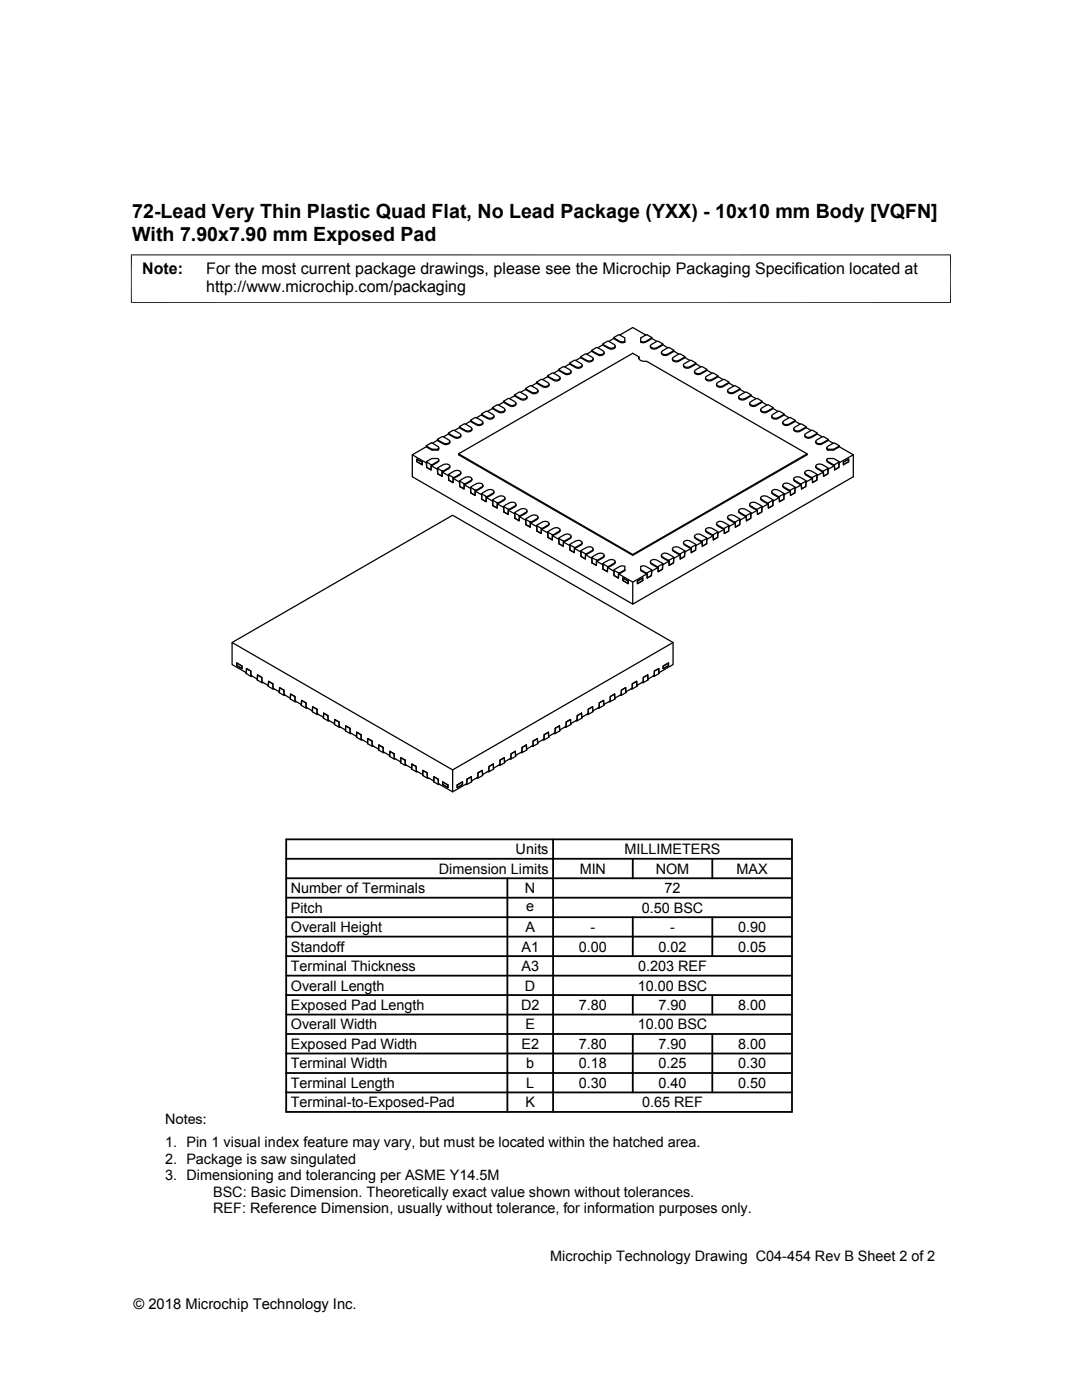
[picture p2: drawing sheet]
<svg xmlns="http://www.w3.org/2000/svg" width="216mm" height="279mm" viewBox="0 0 216 279" stroke-linecap="round" stroke-linejoin="round" font-family="sans-serif">
<g fill="none" stroke="#000" stroke-width=".25">
<path d="M102.7 78.8l.9-.6 .2 .1 1.1 .6 .2 .3v.2a1.92 1.92 0 0 1-2.4-.6zM102.7 79l-1 .6M102.7 78.8v.2M102.7 79l.3 .2a1.62 1.62 0 0 0 2.1 .3l.1-.3M104.9 77.5l.9-.5h.2l1.1 .6 .3 .3-.2 .3a1.94 1.94 0 0 1-2.3-.7zM104.9 77.5v.2M104.9 77.7l-1 .6M104.9 77.7l.3 .3a1.62 1.62 0 0 0 2.1 .2l.1-.2M107.1 76.2l.9-.5h.2l1.3 .8-.1 .4a1.94 1.94 0 0 1-2.3-.7zM107.1 76.3v.1M107.1 76.4l-1 .6M107.1 76.4l.7 .5a1.14 1.14 0 0 0 1.7 0l.1-.2"/>
<path d="M109.3 75l.9-.6 .2 .1 1.3 .7-.1 .4a1.93 1.93 0 0 1-2.3-.6zM109.3 75l.1 .3 .6 .3a1.14 1.14 0 0 0 1.7 0l.1-.2M109.3 75.1l-1 .7M111.5 73.7l.9-.5h.2l1.3 .8-.1 .4a1.93 1.93 0 0 1-2.3-.7zM111.5 73.7v.2M111.5 73.9l-1 .6M111.5 73.9l.3 .2a1.71 1.71 0 0 0 2.1 .4l.1-.4M113.7 72.4l.9-.5h.2l1.3 .8-.1 .4a1.94 1.94 0 0 1-2.3-.7zM113.7 72.5v.2l.3 .2a1.75 1.75 0 0 0 2.1 .3l.1-.3M113.7 72.6l-1 .6M115.9 71.2l.9-.6 .2 .1 1.3 .7-.1 .4a1.93 1.93 0 0 1-2.3-.6zM115.9 71.2v.2"/>
<path d="M115.9 71.3l-1 .6M115.9 71.4l.3 .2a1.75 1.75 0 0 0 2.1 .4l.1-.4M118.1 70.1l-1 .6M118.1 69.9l.9-.6 .2 .1 1.2 .7 .1 .2-.1 .2a1.94 1.94 0 0 1-2.3-.6zM118.1 69.9v.2l.3 .2a1.75 1.75 0 0 0 2.1 .4v-.4M120.3 68.8l-1 .6M120.3 68.6l.9-.5h.2l1.2 .7 .1 .2-.1 .3a1.94 1.94 0 0 1-2.3-.7zM120.3 68.6v.2M120.3 68.8l.1 .1a2.67 2.67 0 0 0 2 .7l.3-.2v-.3M122.5 67.5l-1 .6M122.5 67.4v.1M122.5 67.5l1.3 .8h.9v-.2l-.5 .1-.5-.1-1.2-.7 .9-.6h.2l1.1 .6v.7"/>
<path d="M123.7 66.9l2.6-1.5 2.6 1.5M127.4 71.5l.1-.3-.1 .2a1.16 1.16 0 0 0 1.6 .7l32 18.5M127.5 71.2l-1.2-.7-34.8 20.1v.2l34.8 20 34.7-20v-.2l-34.7 20.1M127.8 67.4l1.3-.6 .9 .6-1.1 .7-.5 .1-.6-.1zM129.8 68.9l1.5-.8 .9 .6a2 2 0 0 1-2.3 .6zM130 67.5v.1a2.46 2.46 0 0 1-2.1 .7l-.1-.2M130 67.5l1.1 .6M130 67.4v.1M132 70.1l1.5-.8 .9 .7a2 2 0 0 1-2.3 .5zM132.2 68.8l-.5 .4a1.25 1.25 0 0 1-1.9 .1v-.2M132.2 68.8l1.1 .6M132.2 68.6v.2"/>
<path d="M134.3 71.3l1.4-.7 .9 .6a2 2 0 0 1-2.3 .6l-.1-.2zM134.4 70.1l1.1 .6M134.5 69.9l-.4 .4a1.83 1.83 0 0 1-2.1 .4v-.4M136.5 72.6l1.4-.7 .9 .6a1.99 1.99 0 0 1-2.3 .6l-.1-.2zM136.6 71.4l-.5 .3a1.25 1.25 0 0 1-1.9 .1v-.2M136.6 71.3l1.1 .6M136.7 71.2l-.1 .2M138.7 73.9l1.4-.7 .9 .6a2.01 2.01 0 0 1-2.3 .6l-.1-.2zM138.8 72.6l1.1 .6M138.8 72.5a1.91 1.91 0 0 1-1.3 .9 .72 .72 0 0 1-1.1-.5M140.9 75.1l1.4-.7 .9 .6a2.01 2.01 0 0 1-2.3 .6l-.1-.3zM141 73.7v.2"/>
<path d="M141 73.9l-.2 .2a2.1 2.1 0 0 1-2 .5l-.2-.5M141 73.9l1.1 .6M143.1 76.4l1.4-.7 .9 .6a2.01 2.01 0 0 1-2.3 .6l-.1-.3zM143.2 75.1l1.1 .7M143.2 75a1.91 1.91 0 0 1-1.3 1 .72 .72 0 0 1-1.1-.6M145.3 77.7l1.4-.7 .9 .5-.4 .4a1.38 1.38 0 0 1-2 .2zM145.4 76.3v.1M145.4 76.4l1.1 .6M145.4 76.4l-.3 .3a1.92 1.92 0 0 1-1.9 .5l-.2-.5M147.5 79l1.4-.8 .9 .6-.4 .3a1.38 1.38 0 0 1-2 .3zM147.6 77.7l1.1 .6M147.6 77.5v.2"/>
<path d="M147.6 77.7l-.3 .2a1.63 1.63 0 0 1-2.1 .4v-.3M149.8 78.8v.2M149.8 79l1.1 .6M149.8 79l-.3 .2a1.93 1.93 0 0 1-1.9 .5l-.2-.5M82.3 90.8l2.8 1.6v.9l.9 .5M83.2 91.6l1 .6v.6l-1-.7zM85.1 88.9l1.1 .8M85.1 88.9l.9-.5h.2l1.3 .8v.2l-.1 .3M85.1 89.1l-2.8 1.7v4.3l44 25.5v-4.4l-2.9-1.7M85.1 89v.1M85.1 89.1l.2 .2a3.2 3.2 0 0 0 2.1 .5l.1-.4M85.1 92.3v-.1v1.1l.9 .5"/>
<path d="M85.2 92.1a2.11 2.11 0 0 1 2.3-.5v.4l-1.3 .7-1.1-.5zM86 92.8v1M86 92.9l1.3 .8v.9M86.2 89.7h1.2M86.2 89.7v.1M87.3 87.7l.9-.6 .2 .1 1.2 .6 .1 .2-.1 .3a1.93 1.93 0 0 1-2.3-.6zM87.3 87.9l-1 .6M87.3 87.7v.2M87.3 87.9l.1 .1a2.35 2.35 0 0 0 2.1 .6l.2-.1v-.4M87.3 93.6v-.1v1.1M87.4 89.7v.1M87.5 91.8v.3l-.2 .2-1.3 .6v.9"/>
<path d="M88.2 94.2l1.3 .7v.9M88.2 94.2v.8l-.9-.4M88.2 94l1.4-.7 .1-.2-.1-.3a1.98 1.98 0 0 0-2.3 .7l.9 .5v1l-.9-.4M89.5 86.4l.9-.5h.2l1.2 .7 .1 .2-.1 .3a1.92 1.92 0 0 1-2.3-.7zM89.5 86.6l-1 .6M89.5 94.9v-.2v1.1M89.5 86.4v.2M89.5 86.6l.1 .1a2.35 2.35 0 0 0 2.1 .7l.2-.2v-.4M89.7 93.1l-.1 .4-1.4 .7M90.4 95.5l1.3 .7v.9M90.4 95.5v.8l-.9-.5M90.4 95.3l1.4-.7 .1-.2-.1-.3a1.49 1.49 0 0 0-1.9 .3l-.4 .3 .9 .6v1l-.9-.5"/>
<path d="M91.5 90.6l34.8 20.1v.1M91.7 85.1l.9-.5h.2l1.2 .7 .1 .2-.1 .3a1.92 1.92 0 0 1-2.3-.7zM91.7 85.3l-1 .6M91.7 85.3l.1 .1a2.35 2.35 0 0 0 2.1 .7l.2-.2v-.3M91.7 85.2v.1M91.7 96.1v-.1v1.1M91.9 94.3l-.1 .5-1.4 .7M92.6 96.8l1.3 .7v.9M92.6 96.8v.8l-.9-.5M92.6 96.6l1.4-.7 .1-.2-.1-.3a1.49 1.49 0 0 0-1.9 .3l-.4 .3 .9 .6v1l-.9-.5M93.9 83.9l.9-.6 .2 .1 1.2 .6 .2 .2-.2 .3a1.93 1.93 0 0 1-2.3-.6zM93.9 84.1l-1 .5"/>
<path d="M93.9 97.4v-.1v1.1M93.9 83.9v.2M93.9 84.1l.1 .1a2.35 2.35 0 0 0 2.1 .6l.2-.1 .1-.4M94.1 95.6l-.1 .4-1.4 .8M94.8 98l1.3 .7v.9M94.8 98v.8l-.9-.4M94.8 97.8l1.4-.7 .2-.2-.2-.3a1.49 1.49 0 0 0-1.9 .3l-.4 .4 .9 .5v1l-.9-.4M96.1 82.6l.9-.6 .2 .1 1.2 .7 .2 .2-.2 .2a1.93 1.93 0 0 1-2.3-.6zM96.1 82.8l-1 .6M96.1 82.6v.2M96.1 82.8l.1 .1a2.35 2.35 0 0 0 2.1 .7l.2-.3 .1-.3M96.1 98.7v-.1v1"/>
<path d="M96.4 96.9l-.2 .4-1.4 .7M97 99.3l1.3 .7v.9M97 99.3v.8l-.9-.5M97 99.1l1.4-.7 .2-.2-.2-.3a1.97 1.97 0 0 0-2.3 .7l.9 .5v1l-.9-.5M98.3 81.3l1-.5h.1l1.1 .6 .2 .3-.1 .3a1.93 1.93 0 0 1-2.3-.7zM98.3 81.5l-1 .6M98.3 99.9v-.1v1.1M98.3 81.3v.2M98.3 81.5l.3 .3a1.63 1.63 0 0 0 2.1 .2l.1-.2M98.6 98.2l-.2 .4-1.4 .7M100.5 80.1l1-.6h.1l1.1 .7 .2 .2-.1 .3a1.93 1.93 0 0 1-2.3-.6zM100.5 80.2l-1 .6"/>
<path d="M100.5 80.1v.1M100.5 80.2l.3 .3a1.75 1.75 0 0 0 2.1 .4l.1-.4M100.8 99.4l-.2 .4-1.4 .8M149.7 80.2l1.4-.7 .9 .6a2.01 2.01 0 0 1-2.3 .6l-.1-.3zM151.8 99.4v.3l.3 .2 1.2 .7M151.9 81.5l1.4-.7 .9 .6a2.02 2.02 0 0 1-2.3 .6l-.1-.3zM152 80.2l1.1 .6M152 80.1v.1M152 80.2l-.5 .4a1.25 1.25 0 0 1-1.9 .1v-.2M154 98.1v.3l.3 .2 1.2 .7M154.1 82.8l1.4-.8 .9 .7a2.02 2.02 0 0 1-2.3 .5l-.1-.2zM154.2 81.3v.2"/>
<path d="M154.2 81.5l1.1 .6M154.2 81.5l-.5 .4a1.25 1.25 0 0 1-1.9 .1v-.2M154.2 99.9v-.1a1.84 1.84 0 0 0-2.4-.5l.1 .4 1.2 .7 1.1-.6v1.1l-.9 .5M155.5 99.3l-1.3 .7v.9l-.9 .5M155.5 99.1v1M155.5 99.3v.8M156.2 96.9v.3l.3 .2 1.2 .6M156.2 84.1l1.5-.8 .9 .6a2.02 2.02 0 0 1-2.3 .6zM156.4 82.8l1.1 .6M156.4 98.7v-.1a1.84 1.84 0 0 0-2.4-.6l.1 .4 1.2 .7 1.1-.5v1l-.9 .5M156.4 82.6v.2M156.4 82.8l-.3 .2a1.85 1.85 0 0 1-2.1 .4v-.4"/>
<path d="M157.7 97.8v1M157.7 98l-1.3 .7v.9l-.9 .5M157.7 98v.8M158.4 95.6a.74 .74 0 0 0 .6 .7l.9 .5M158.4 85.4l1.5-.8 .9 .6a1.98 1.98 0 0 1-2.3 .6zM158.6 84.1l1.1 .5M158.6 84.1l-.3 .2a1.85 1.85 0 0 1-2.1 .3v-.3M158.6 83.9v.2M158.6 97.4v-.1a1.84 1.84 0 0 0-2.4-.6v.3l1.3 .8 1.1-.5v1.1l-.9 .4M159.9 96.8l-1.3 .7v.9l-.9 .4M159.9 96.6v1M159.9 96.8v.8"/>
<path d="M160.6 94.3a.73 .73 0 0 0 .6 .7l.9 .5M160.6 86.7l1.5-.8 .9 .6a1.98 1.98 0 0 1-2.3 .6zM160.8 85.3l1.1 .6M160.8 85.3l-.3 .3a1.85 1.85 0 0 1-2.1 .3v-.3M160.8 96.1a1.74 1.74 0 0 0-2.4-.6v.3l1.3 .7 1.1-.5v1.1l-.9 .5M160.8 85.2v.1M162.1 95.3v1M162.1 95.5l-1.3 .7v.9l-.9 .5M162.1 95.5v.8M162.8 93.1a.74 .74 0 0 0 .6 .6l.9 .5M162.8 87.9l1.5-.8 .9 .6a2 2 0 0 1-2.3 .6zM163 86.6l1.1 .6"/>
<path d="M163 86.6l-.2 .2a1.85 1.85 0 0 1-2.2 .4v-.4M163 94.9v-.2a1.84 1.84 0 0 0-2.4-.5v.3l1.3 .8 1.1-.6v1.1l-.9 .5M163 86.4v.2M164.3 94.2l-1.3 .7v.9l-.9 .5M164.3 94v1M164.3 94.2v.8M165 91.8l.2 .5 1.3 .6M165.1 91.6a2.09 2.09 0 0 1 2.3 .6v1.1l-.9 .5v-1l-1.4-.8zM165.2 89.7h1.1l1.1-.7-.9-.6-.3 .1a2.08 2.08 0 0 0-1.2 .9l.2 .4M165.2 87.9l1.1 .6M165.2 93.6v-.1a1.99 1.99 0 0 0-2.3-.7l-.1 .4 1.3 .8 1.1-.5v1.1l-.9 .4M165.2 87.9l-.3 .2a1.63 1.63 0 0 1-2.1 .3v-.3"/>
<path d="M165.2 87.7v.2M166.3 89.7v.1M166.5 92.9l-1.3 .8v.9l-.9 .4M167.4 92.3v-.1l-.9 .6M167.4 89.1l2.9 1.7v4.3l-44 25.5M167.4 89.1v.1a2.11 2.11 0 0 1-2.4 .5v-.3M167.4 89v.1M169.3 91.6v.5l-1 .7v-.6M169.3 91.6l-1 .6M170.3 90.8l-2.9 1.6v.9l-.9 .5v-.9M99.2 100.6l1.3 .7v.9M99.2 100.6v.8l-.9-.5"/>
<path d="M99.3 100.4l1.3-.7 .2-.2-.2-.3a1.99 1.99 0 0 0-2.3 .6l1 .6-.1 1-.9-.5M100.5 101.2v-.1v1.1M101.4 101.8l1.3 .8v.8M101.4 101.8v.9l-.9-.5M101.5 101.6l1.3-.7 .2-.3-.2-.2a1.99 1.99 0 0 0-2.3 .7l1 .5-.1 1.1-.9-.5M102.7 102.5v-.1v1M103 100.7a.81 .81 0 0 1-.7 .7l-.9 .4M103.6 103.1l1.3 .7v.9M103.6 102.9l1.4-.7 .2-.3-.2-.2a1.93 1.93 0 0 0-2.3 .7l.9 .5v1l-.9-.5M103.6 103.1v.8l-.9-.5M104.9 103.7v1M104.9 103.6v.2"/>
<path d="M105.2 102a.81 .81 0 0 1-.7 .7l-.9 .4M105.8 104.2l1.4-.7 .2-.3-.2-.2a1.97 1.97 0 0 0-2.3 .7l.9 .5v1l-.9-.5M105.8 104.4l1.3 .7v.9M105.8 104.4v.8l-.9-.5M107.1 105v-.1v1.1M107.4 103.2a.81 .81 0 0 1-.7 .7l-.9 .5M108 105.6l1.3 .8v.9M108 105.5l1.5-.8-.1-.5a1.99 1.99 0 0 0-2.3 .7l.9 .6v1l-.9-.5M108 105.6v.9l-.9-.5M109.3 106.2v1.1M109.3 106.2v.1M109.6 104.5a.81 .81 0 0 1-.7 .7l-.9 .4"/>
<path d="M110.2 106.9l1.3 .7v.9M110.2 106.7l1.5-.8-.1-.4a1.99 1.99 0 0 0-2.3 .7l.9 .5v1l-.9-.4M110.2 106.9v.8l-.9-.4M111.5 107.6v-.1v1M111.8 105.8a.81 .81 0 0 1-.7 .7l-.9 .4M112.4 108.2l1.3 .7v.9M112.4 108l1.5-.8-.1-.4a1.99 1.99 0 0 0-2.3 .7l.9 .5v1l-.9-.5M112.4 108.2v.8l-.9-.5M113.7 108.7v1.1M113.7 108.7v.1M114 107a.8 .8 0 0 1-.7 .8l-.9 .4M114.6 109.5l1.3 .7 .1 .9"/>
<path d="M114.6 109.3l1.5-.8-.1-.4a1.99 1.99 0 0 0-2.3 .6l.9 .6v1l-.9-.5M114.6 109.5v.8l-.9-.5M115.9 110.1v-.1l.1 1.1M116.2 108.3a1 1 0 0 1-1 .9l-.6 .3M116.8 110.7l1.3 .7v.9M116.8 110.5l1.5-.8-.1-.4a1.99 1.99 0 0 0-2.3 .7l.9 .5v1l-.8-.4M116.8 110.7v.8l-.8-.4M118.1 111.3v1M118.1 111.3v.1M118.4 109.6l-.2 .4-1.4 .7M119 112l1.3 .7v.9M119 111.8l1.4-.7 .1-.2-.1-.3a1.99 1.99 0 0 0-2.3 .7l.9 .5v1l-.9-.5"/>
<path d="M119 112v.8l-.9-.5M120.3 112.6v-.1v1.1M120.5 110.9l-.1 .4-1.4 .7M121.2 113.3l1.3 .7v.9l.9 .5M121.2 113.1l1.4-.7 .1-.2-.1-.3a1.99 1.99 0 0 0-2.3 .6l.9 .6v1l-.9-.5M121.2 113.3v.8l-.9-.5M122.5 113.8l1.2-.8 .5-.1 .5 .1v.9l-1.3 .6v.9M122.5 113.8v1.1l.9 .5M122.5 113.8l.9 .5M122.5 113.8v.1M122.7 112.1l-.1 .4-1.4 .8M123.4 114.3v1.1"/>
<path d="M124.3 115.4v.5l1 .6v-.5M124.3 115.4l1 .6M124.7 113.7l-1.3 .6M127.8 113l.6-.1 .5 .1 1.1 .8-.9 .5h-.2l-1.1-.6zM127.8 113.7l.1 .2 1.2 .6M128.2 115.4v.5l-1 .6v-.5M128.2 115.4l-1 .6M129.1 114.5l-2.8 1.7M129.8 112.1a.73 .73 0 0 0 .6 .7l.9 .5M130 113.8v1.1l-.9 .5v-1.1M130 113.8v.1M131.3 113.1v1"/>
<path d="M131.3 113.3l-1.3 .7v.9l-.9 .5v-.9M131.3 113.3v.8M132 110.8a.74 .74 0 0 0 .6 .7l.9 .5M132.2 112.6v-.1a2.06 2.06 0 0 0-2.3-.6l-.1 .4 1.3 .8 1.1-.6v1.1l-.9 .5M133.5 112v.8M133.5 112l-1.3 .7v.9l-.9 .5M133.5 111.8v1M134.2 109.6a.73 .73 0 0 0 .6 .7l.9 .4M134.5 111.3l-.1 .1M134.5 111.3l-.1-.1a2.06 2.06 0 0 0-2.3-.6l-.1 .4 1.3 .8 1.2-.5-.1 1-.9 .5M135.7 110.5v1M135.7 110.7l-1.3 .7v.9l-.9 .5"/>
<path d="M135.7 110.7v.8M136.4 108.3a.74 .74 0 0 0 .6 .7l.9 .5M136.6 110.1v-.2a2.06 2.06 0 0 0-2.3-.6l-.1 .2 .1 .3 1.2 .7 1.2-.5-.1 1.1-.9 .4M137.9 109.5v.8M137.9 109.5l-1.3 .7v.9l-.9 .4M137.9 109.3v1M138.6 107v.3l.3 .2 1.2 .7M138.8 108.7v.1M138.8 108.7v-.1a2.55 2.55 0 0 0-1.9-.7 .42 .42 0 0 0-.4 .2 .42 .42 0 0 0 0 .5l1.4 .7 .9-.6v1.1l-.9 .5M140.1 108v1M140.1 108.2l-1.3 .7v.9l-.9 .5M140.1 108.2v.8"/>
<path d="M140.8 105.8v.3l.3 .2 1.2 .6M141 107.6v-.2a2.55 2.55 0 0 0-1.9-.8 .42 .42 0 0 0-.4 .2 .42 .42 0 0 0 0 .5l1.4 .7 .9-.5v1l-.9 .5M142.3 106.7v1M142.3 106.9l-1.3 .7v.9l-.9 .5M142.3 106.9v.8M143 104.5v.3l.3 .2 1.2 .6M143.2 106.2v.1M143.2 106.2v-.1a2.06 2.06 0 0 0-2.3-.6l-.1 .2 .1 .3 1.2 .7 1.1-.5v1.1l-.9 .4M144.5 105.5v1M144.5 105.6l-1.3 .8v.9l-.9 .4M144.5 105.6v.9M145.2 103.2v.3l.3 .2 1.2 .7"/>
<path d="M145.4 105v-.1a2.06 2.06 0 0 0-2.3-.7l-.1 .4 .1 .2 1.2 .6 1.1-.5v1.1l-.9 .5M146.7 104.2v1M146.7 104.4l-1.3 .7v.9l-.9 .5M146.7 104.4v.8M147.4 102v.3l.3 .2 1.2 .6M147.6 103.6v.2M147.6 103.7a2.33 2.33 0 0 0-2.2-.8l-.2 .3v.2l1.3 .8 1.1-.5v1l-.9 .5M148.9 102.9v1M148.9 103.1l-1.3 .7v.9l-.9 .5M148.9 103.1v.8M149.6 100.7v.3l.3 .2 1.2 .6M149.8 102.5v-.1a2.4 2.4 0 0 0-2.2-.8l-.2 .3v.2l1.3 .8 1.1-.5v1l-.9 .5"/>
<path d="M151.1 101.6l.1 1.1M151.1 101.8l-1.3 .8v.8l-.9 .5M151.1 101.8l.1 .9M152 101.2v-.1a1.84 1.84 0 0 0-2.4-.6l.1 .4 1.2 .7 1.1-.5v1.1l-.8 .5M153.3 100.4v1M153.3 100.6l-1.3 .7v.9l-.8 .5M153.3 100.6v.8M46.3 128.2l44-25.4 44 25.4v4.4l-2.8 1.7M47.2 132.8l1.1 .6M47.2 132.8v-.5l1.1 .6v.5M49.1 134.3v.1M49.1 134.3l-2.8-1.7v-4.4l44 25.4v4.4l-2.8-1.6-.1-.9-.8-.5v.9"/>
<path d="M49.1 134.3l.1-.9 .8 .5 .1 .9 1.3 .7M49.2 133.4l.8 .5 .1 1.1-1-.6zM50.3 134.9l-.2 .1M51.3 135.7h.1M51.4 135.5l-.1 .2M52.2 135.2l.1 1M52.2 135.2l-.8-.5-.1 1 1 .5h.2M52.2 135.2l-.8-.5v.8M52.2 135.2l.1 .9 1.3 .7M53.6 136.8v.2M54.4 136.5l-.8-.5v.8M54.4 136.5l.1 .9 1.3 .7"/>
<path d="M54.4 136.5l.1 1M54.4 136.5l-.8-.5-.1 1 1 .5h.2M55.8 138.1v.1M56.6 137.7l.1 1.1M56.6 137.7l-.8-.5-.1 1 1 .6 .2-.1M56.6 137.7l-.8-.5v.9M56.6 137.7l.1 .9 1.2 .7M57.9 139.3l.1 .2M58.8 139l-.8-.5-.1 .8M58.8 139l.1 .9 1.2 .7M58.8 139l.1 1.1M58.8 139l-.8-.5-.1 1 1 .6 .2-.1"/>
<path d="M120.4 139.8l-.8 .5-.1 1 1-.5M120.4 139.8l.1 .8M120.4 139.8l-.8 .5-.1 .9-1.2 .7M120.4 139.8l.1 1M122.6 138.5l-.8 .5-.1 1.1 1-.6M122.6 138.5l.1 1M122.6 138.5l.1 .8M122.6 138.5l-.8 .5v.9l-1.3 .7M122.7 139.3v.2M123.7 138.7l.2 .1M124.8 137.2l.1 .9M124.8 137.2l-.8 .5v.9l-1.3 .7"/>
<path d="M124.8 137.2l-.8 .5-.1 1.1 1-.6M124.8 137.2l.1 1M124.9 138.1v.1M125.9 137.5h.2M127 136l-.8 .5-.1 1 1-.5M127 136l.1 1M127 136l.1 .8M127 136l-.8 .5v.9l-1.3 .7M127.1 136.8v.2M128.1 136.2h.2M129.2 134.7l.1 .8M129.2 134.7l-.8 .5-.1 .9-1.2 .7"/>
<path d="M129.2 134.7l-.8 .5-.1 1 1-.5M129.2 134.7l.1 1M129.3 135.5v.2M131.5 134.3l-.1-.9-.8 .5-.1 .9-1.2 .7M131.5 134.3v.1M131.5 134.4l-1 .6-.2-.1M131.5 134.4l-.1-1-.8 .5-.1 1.1M132.3 132.9l1.1-.6v.5l-1.1 .6zM134.3 128.2l-44 25.4M60.1 140.6l.1 .2M61 140.3l.1 1M61 140.3l-.8-.5-.1 1 1 .5h.2"/>
<path d="M61 140.3l-.8-.5-.1 .8M61 140.3l.1 .9 1.2 .7M62.3 141.9v.1M62.3 142h.1M63.2 141.5l-.8-.4-.1 .8M63.2 141.5l.1 .9 1.2 .8M63.2 141.5l.1 1.1M63.2 141.5l-.8-.4-.1 .9 1 .6h.2M64.5 143.2v.1M65.4 142.8l.1 1.1M65.4 142.8l-.8-.5-.1 1 1 .6 .2-.1M65.4 142.8l-.8-.5-.1 .9"/>
<path d="M65.4 142.8l.1 .9 1.2 .7M66.7 144.4v.2M67.6 144.1l-.8-.5-.1 .8M67.6 144.1l.1 .9 1.2 .7M67.6 144.1l.1 1M67.6 144.1l-.8-.5-.1 1 1 .5h.2M68.9 145.7v.2M69.8 145.4l.1 1M69.8 145.4l-.8-.5-.1 1 1 .5h.2M69.8 145.4l-.8-.5-.1 .8M69.8 145.4l.1 .8 1.2 .8M71.1 147v.2"/>
<path d="M72 146.6l-.8-.5-.1 .9M72 146.6l.1 .9 1.2 .7M72 146.6l.1 1.1M72 146.6l-.8-.5-.1 1.1 1 .5 .2-.1M73.3 148.2v.2M74.2 147.9l.1 1M74.2 147.9l-.8-.5-.1 1 1 .5h.2M74.2 147.9l-.8-.5-.1 .8M74.2 147.9l.1 .9 1.2 .7M75.5 149.5v.2M76.4 149.2l-.8-.5-.1 .8M76.4 149.2l.1 .9 1.2 .7"/>
<path d="M76.4 149.2l.1 1M76.4 149.2l-.8-.5-.1 1 1 .5h.2M77.7 150.8v.2M78.6 150.4l.1 1.1M78.6 150.4l-.8-.5-.1 1.1 1 .5 .2-.1M78.6 150.4l-.8-.5-.1 .9M78.6 150.4l.1 .9 1.2 .7M79.9 152v.2M80.8 151.7l-.8-.5-.1 .8M80.8 151.7l.1 .9 1.2 .7M80.8 151.7l.1 1.1M80.8 151.7l-.8-.5-.1 1 1 .6 .2-.1"/>
<path d="M82.1 153.5h.1M82.1 153.3v.2M83 153l.1 1M83 153l-.8-.5-.1 1 1 .5h.2M83 153l-.8-.5-.1 .8M83 153l.1 .9 1.2 .7M84.3 154.6v.2M85.2 154.2l-.8-.4-.1 .8M85.2 154.2l.1 .9 1.3 .8M85.2 154.2l.1 1.1M85.2 154.2l-.8-.4-.1 1 1 .5h.2M86.5 156l.1-1 .8 .5 .1 1.1"/>
<path d="M86.5 156l1 .6 .2-.1M86.6 155.9l-.1 .1M88.3 156.6v-.6l1.1 .7v.5M88.3 156.6l1.1 .6M92.3 156.6v-.6l-1.1 .7v.5M92.3 156.6l-1.1 .6M94.1 156l-1 .6M94.1 156l-.1-1-.8 .5-.1 1.1-.2-.1M94.1 155.9v.1M94.1 155.9l-.1-.9-.8 .5-.1 .9-2.8 1.6M95.1 155.3h.2M96.2 153.8l-.8 .4-.1 1.1 1-.5v-.2"/>
<path d="M96.2 153.8l.1 1M96.2 153.8l.1 .8M96.2 153.8l-.8 .4-.1 .9-1.2 .8M97.3 154h.2M98.4 152.5l-.8 .5-.1 1 1-.5M98.4 152.5l.1 1M98.4 152.5l.1 .8M98.4 152.5l-.8 .5-.1 .9-1.2 .7M98.5 153.3v.2M99.5 152.7l.2 .1M100.6 151.2l-.8 .5-.1 1.1 1-.6v-.2M100.6 151.2l.1 1"/>
<path d="M100.6 151.2l.1 .8M100.6 151.2l-.8 .5-.1 .9-1.2 .7M101.7 151.4l.2 .1M102.8 149.9l-.8 .5-.1 1.1 1-.6M102.8 149.9l.1 1.1M102.8 149.9l.1 .9M102.8 149.9l-.8 .5-.1 .9-1.2 .7M102.9 150.8v.1M103.9 150.2h.2M105 148.7l-.8 .5-.1 1 1-.5v-.2M105 148.7l.1 1M105 148.7l.1 .8"/>
<path d="M105 148.7l-.8 .5-.1 .9-1.2 .7M106.1 148.9h.2M107.2 147.4l-.8 .5-.1 1 1-.5M107.2 147.4l.1 1M107.2 147.4l.1 .8M107.2 147.4l-.8 .5-.1 .9-1.2 .7M107.3 148.2v.2M108.3 147.6l.2 .1M109.4 146.1l-.8 .5-.1 1.1 1-.5v-.2M109.4 146.1l.1 1.1M109.4 146.1l.1 .9M109.4 146.1l-.8 .5-.1 .9-1.2 .7"/>
<path d="M110.5 146.4h.2M111.6 144.9l-.8 .5-.1 1 1-.5M111.6 144.9l.1 1M111.6 144.9l.1 .8M111.6 144.9l-.8 .5-.1 .8-1.2 .8M111.7 145.7v.2M112.7 145.1h.2M113.8 143.6l-.8 .5-.1 1 1-.5v-.2M113.8 143.6l.1 1M113.8 143.6l.1 .8M113.8 143.6l-.8 .5-.1 .9-1.2 .7M114.9 143.8l.2 .1"/>
<path d="M116 142.3l-.8 .5-.1 1.1 1-.6M116 142.3l.1 1M116 142.3l.1 .9M116 142.3l-.8 .5-.1 .9-1.2 .7M116.1 143.2v.1M117.1 142.6h.2M118.2 141.1l-.8 .4-.1 1.1 1-.6M118.2 141.1l.1 .9M118.2 141.1l.1 .8M118.2 141.1l-.8 .4-.1 .9-1.2 .8M118.3 141.9v.1M119.3 141.3h.2"/>
<path d="M120.5 140.6v.2M121.5 140l.2 .1"/>
</g>
<path d="M26.1 50.9h163.7M26.2 50.8v9.7M189.7 50.8v9.7M26.1 60.4h163.7" fill="none" stroke="#000" stroke-width=".2"/>
<g fill="none" stroke="#000" stroke-width=".36">
<path d="M57.1 179.2h100.9M57.1 175.3h100.9M57.1 171.4h100.9M57.1 167.5h100.9v54.4h-100.9zM101.2 175.3v46.6M110.4 167.5v54.4M126.3 171.4v3.9M142.1 171.4v3.9M57.1 186.9h100.9M57.1 183h100.9M57.1 198.6h100.9M57.1 194.7h100.9"/>
<path d="M57.1 190.8h100.9M126.3 183v7.8M126.3 198.6v3.9M142.1 183v7.8M142.1 198.6v3.9M57.1 214.1h100.9M57.1 206.4h100.9M57.1 202.5h100.9M57.1 210.2h100.9M57.1 218h100.9M126.3 206.4v11.6M142.1 206.4v11.6"/>
</g>
<g font-size="3.9">
<text x="26.4" y="43.5">72-Lead Very Thin Plastic Quad Flat, No Lead Package (YXX) - 10x10 mm Body [VQFN]</text>
<text x="26.4" y="48">With 7.90x7.90 mm Exposed Pad</text>
</g>
<g font-size="3.2">
<text x="28.4" y="54.6">Note:</text>
<text x="41.1" y="58.3">http://www.microchip.com/packaging</text>
<text x="41.1" y="54.6">For the most current package drawings, please see the Microchip Packaging Specification located at</text>
</g>
<g font-size="2.9">
<text x="102.9" y="170.5">Units</text>
<text x="124.6" y="170.5">MILLIMETERS</text>
<text x="58" y="178.2">Number of Terminals</text>
<text x="87.6" y="174.4">Dimension Limits</text>
<text x="104.8" y="178.2">N</text>
<text x="115.7" y="174.4">MIN</text>
<text x="130.8" y="174.4">NOM</text>
<text x="132.6" y="178.2">72</text>
<text x="147" y="174.4">MAX</text>
<text x="58" y="182.1">Pitch</text>
<text x="105" y="181.8">e</text>
<text x="128" y="182.1">0.50 BSC</text>
<text x="58" y="186">Overall Height</text>
<text x="58" y="189.9">Standoff</text>
<text x="104.1" y="189.9">A1</text>
<text x="104.8" y="186">A</text>
<text x="115.5" y="189.9">0.00</text>
<text x="117.8" y="186">-</text>
<text x="131.4" y="189.9">0.02</text>
<text x="133.7" y="186">-</text>
<text x="147.3" y="186">0.90</text>
<text x="147.3" y="189.9">0.05</text>
<text x="58" y="193.8">Terminal Thickness</text>
<text x="58" y="197.7">Overall Length</text>
<text x="104.1" y="193.8">A3</text>
<text x="104.8" y="197.7">D</text>
<text x="127.3" y="197.7">10.00 BSC</text>
<text x="127.3" y="193.8">0.203 REF</text>
<text x="58" y="201.6">Exposed Pad Length</text>
<text x="104" y="201.6">D2</text>
<text x="115.5" y="201.6">7.80</text>
<text x="131.4" y="201.6">7.90</text>
<text x="147.3" y="201.6">8.00</text>
<text x="58" y="205.4">Overall Width</text>
<text x="58" y="209.3">Exposed Pad Width</text>
<text x="104" y="209.3">E2</text>
<text x="104.8" y="205.4">E</text>
<text x="115.5" y="209.3">7.80</text>
<text x="127.3" y="205.4">10.00 BSC</text>
<text x="131.4" y="209.3">7.90</text>
<text x="147.3" y="209.3">8.00</text>
<text x="58" y="213.2">Terminal Width</text>
<text x="105" y="213.2">b</text>
<text x="115.5" y="213.2">0.18</text>
<text x="131.4" y="213.2">0.25</text>
<text x="147.3" y="213.2">0.30</text>
<text x="58" y="217.1">Terminal Length</text>
<text x="58" y="221">Terminal-to-Exposed-Pad</text>
<text x="104.8" y="221">K</text>
<text x="105" y="217.1">L</text>
<text x="115.5" y="217.1">0.30</text>
<text x="128.1" y="221">0.65 REF</text>
<text x="131.4" y="217.1">0.40</text>
<text x="147.3" y="217.1">0.50</text>
<text x="32.9" y="224.3">Notes:</text>
<text x="32.9" y="228.9">1. Pin 1 visual index feature may vary, but must be located within the hatched area.</text>
<text x="32.9" y="232.2">2. Package is saw singulated</text>
<text x="32.9" y="235.5">3. Dimensioning and tolerancing per ASME Y14.5M</text>
<text x="42.5" y="238.8">BSC: Basic Dimension. Theoretically exact value shown without tolerances.</text>
<text x="42.5" y="242.2">REF: Reference Dimension, usually without tolerance, for information purposes only.</text>
<text x="109.8" y="251.7">Microchip Technology Drawing C04-454 Rev B Sheet 2 of 2</text>
<text x="26.6" y="261.3">© 2018 Microchip Technology Inc.</text>
</g>
</svg>
